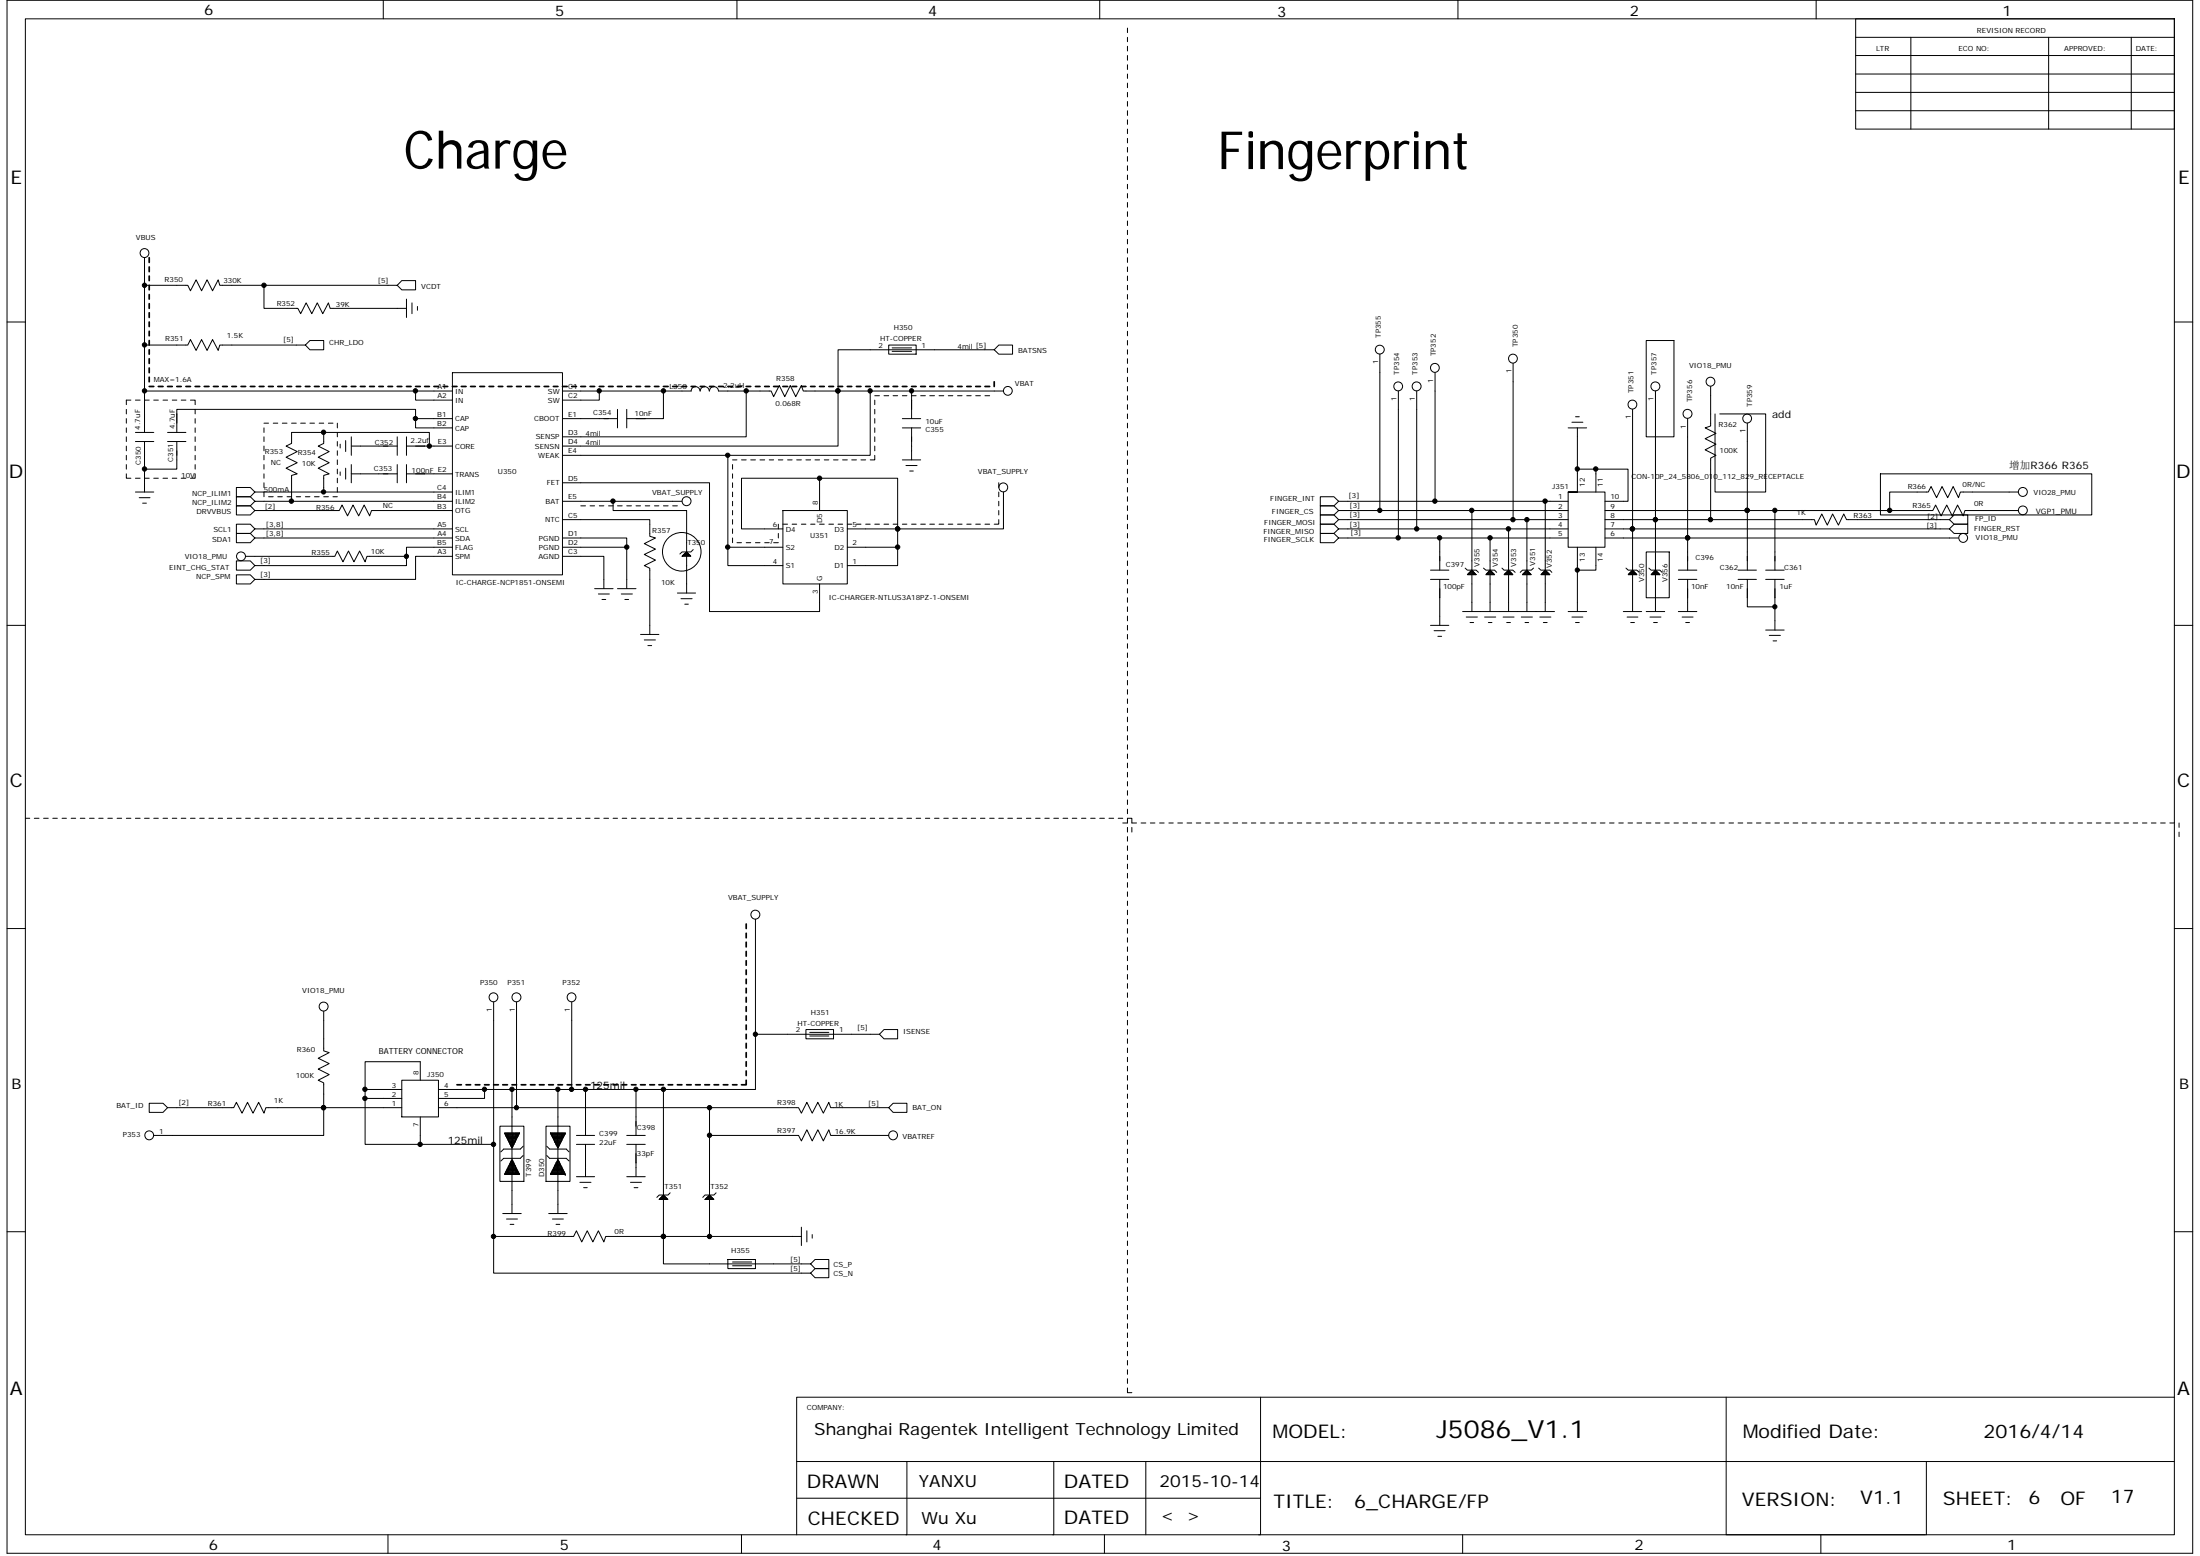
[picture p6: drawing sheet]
<svg xmlns="http://www.w3.org/2000/svg" width="297mm" height="210mm" viewBox="0 0 297 210" stroke-linecap="round" stroke-linejoin="round" font-family="sans-serif">
<g fill="none" stroke="#000" stroke-width=".14">
<path d="M.9 0h295.2v209.6h-295.2zM3.4 2.5h290.2v204.6h-290.2zM51.7 0v2.5M99.5 0v2.5M148.5 0v2.5M152.2 3.8v.6M152.2 5v.6M152.2 6.2v.7M152.2 7.5v.6M152.2 8.7v.7M152.2 10v.6M152.2 11.2v.6"/>
<path d="M152.2 12.5v.6M152.2 13.7v.6M152.2 14.9v.7M152.2 16.2v.6M152.2 17.4v.6M152.2 18.7v.6M152.2 19.9v.6M196.8 0v2.5M245.2 0v2.5M250.5 2.5h43.1v14.9h-43.1zM250.5 12.5h43.1M250.5 14.9h43.1"/>
<path d="M250.5 10h43.1M250.5 7.5h43.1M250.5 5h43.1M258 5v12.4M276.6 5v12.4M287.8 5v12.4M19.5 38.5h5.9l.3 .7 .8-1.4 .7 1.4 .8-1.4 .7 1.4 .8-1.4 .2 .7h5.9v3.1h4.6l.4 .7 .7-1.4 .8 1.4 .7-1.4 .8 1.4 .7-1.4 .3 .7h10.3M19.5 34.8v23.6M35.6 38.5h18l.6 .6h1.9v-1.2h-1.9l-.6 .6M152.2 21.1v.7M152.2 22.4v.6M152.2 23.6v.6"/>
<path d="M152.2 24.9v.6M152.2 26.1v.6M152.2 27.3v.7M152.2 28.6v.6M152.2 29.8v.6M152.2 31.1v.6M152.2 32.3v.6M152.2 33.5v.7M152.2 34.8v.6M152.2 36v.7M152.2 37.3v.6M152.2 38.5v.6"/>
<path d="M152.2 39.8v.6M.9 43.5h2.5M17.1 55.2v.7M17.1 56.5v.6M17.1 57.7v.7M17.1 58.9v.7M17.7 54h-.6v.6M18.3 54h.6M18.3 59.6h2.5M18.3 58.4h2.5M19.5 54h.6M19.5 46.6h5.9l.3-.8 .8 1.5 .7-1.5 .8 1.5 .7-1.5 .8 1.5 .2-.7h11.5l.6 .6h1.9v-1.2h-1.9l-.6 .6"/>
<path d="M19.5 52.8h36.6v1.2h5M19.5 59.6v3.7M20.8 54h.6M22 54h.6M22.6 59.6h2.5M22.6 58.4h2.5M23.3 54h.6M23.9 59.6v3.7h-4.4v3.1M24.5 54h.6M25.7 54h.6v.6M26.3 55.2v.7M26.3 56.5v.6"/>
<path d="M26.3 57.7v.7M26.3 58.9v.7M35.6 57.1h.7M35.6 57.7v.7M35.6 58.9v.7M36.9 57.1h.6M38.1 57.1h.7M39.4 57.1h.6M40.6 57.1h.6M41.8 57.1h.7M43.1 57.1h.6M43.7 58.4h-4.3v1.4l-.8 .4 1.5 .7-1.5 .8 1.5 .7-1.5 .8 1.5 .7-.7 .3v3.4"/>
<path d="M43.7 58.4h14.3v1.8M43.7 58.4v1.4l-.7 .4 1.4 .7-1.4 .8 1.4 .7-1.4 .8 1.4 .7-.7 .3v2.2M44.3 57.1h.7M45.5 57.1v.6M45.5 58.4v.5M45.5 59.6v.6M45.9 59.9v.6M46.7 59.5v1.4M47.4 58.9v2.5M53.6 58.9v2.5M54.9 40.4v2.4M54.9 58.9v2.5"/>
<path d="M55.6 40.9v1.4M56.1 56.5h5M56.1 56.5v-1.3h-32.2v3.2M56.1 56.5v1.2h5M56.1 52.8h5M56.4 41.4v.5M61.1 50.3h14.8v27.3h-14.8zM75.9 52.8h5M75.9 56.5h7.5M83.4 55.2v2.5M84.6 55.2v2.5M89.6 52.8h-8.7v1.2h-5"/>
<path d="M94.5 52.8a.59 .59 0 0 0-.6-.6 .59 .59 0 0 0-.6 .6h-3.7v3.7h-5M94.5 52.8a.6 .6 0 0 1 .7-.6 .6 .6 0 0 1 .6 .6M100.8 52.8h-3.8a.6 .6 0 0 0-.6-.6 .6 .6 0 0 0-.6 .6M117.5 52.8v8.6h-19.2M117.5 52.8h-9l-.3-.8-.8 1.5-.7-1.5-.7 1.5-.8-1.5-.7 1.5-.4-.7h-3.3v6.1h-24.9M117.5 52.8h5.6v3.7M118.1 54v.6M118.1 55.2v.7M118.1 56.5v.6M118.1 57.7v.7M118.1 58.9v.7M118.1 53.4h.6"/>
<path d="M119.4 53.4h.6M120 46.6h3.7v1.2h-3.7zM120.5 47.4h2.6M120.5 46.9h2.6M120.6 53.4h.6M121.8 53.4h.6M121.8 56.5h2.5M121.8 57.7h2.5M123.1 53.4h.6M123.1 52.8h12.4M123.1 57.7v4.4M124.3 53.4h.6"/>
<path d="M125.5 53.4h.7M126.8 53.4h.6M128 53.4h.6M129.3 53.4h.6M130.5 53.4h.6M131.7 53.4h.7M133 53.4h.6M134.2 47.2l.6-.6h1.9v1.2h-1.9l-.6-.6h-21v13h-37.3M152.2 41v.6M152.2 42.2v.6M152.2 43.5v.6M152.2 44.7v.6"/>
<path d="M152.2 46v.6M152.2 47.2v.6M152.2 48.4v.6M152.2 49.7v.6M152.2 50.9v.6M152.2 52.2v.6M152.2 53.4v.6M152.2 54.6v.6M152.2 55.9v.6M152.2 57.1v.6M152.2 58.4v.5M152.2 59.6v.6"/>
<path d="M186.3 47.8v21.1h-5.6l-.6 .6h-1.8v-1.2h1.8l.6 .6M188.8 52.8v19.8h5.6M191.3 52.8v18.6h-10.6l-.6 .6h-1.8v-1.3h1.8l.6 .7M193.8 50.3v17.3M204.3 49v21.1h-23.6l-.6 .6h-1.8v-1.2h1.8l.6 .6M211.7 57.7h2.5M212.2 57h1.5M212.7 56.2h.5M213 57.7v8.7h-1.3v7.5h5v-7.5h-5M220.4 55.2v27.3M222.3 46h3.7v12.9h-3.7zM223.5 52.8v17.3h7.5"/>
<path d="M227.9 56.5v16.1h36.5M231 52.2v5.3l-.8 .2 1.5 .8-1.5 .7 1.5 .7-1.5 .8 1.5 .7-.7 .4v8.3h14l.2 .8 .8-1.5 .7 1.5 .7-1.5 .8 1.5 .7-1.5 .4 .7h13.9l.6 .6h1.9v-1.2h-1.9l-.6 .6M231.6 55.9v10.5h6.8v-10.5h-6.2M235.9 57.1v11.8h3.7M293.6 43.5h2.5M17.1 60.2v.6M17.1 61.4v.7M17.1 62.7v.6M17.1 63.9v.6h.6M18.3 64.5h.6M18.3 66.4h2.5M18.8 67.2h1.5"/>
<path d="M19.3 67.9h.5M19.5 64.5h.6M20.8 64.5h.6M22 64.5h.6M23.3 64.5h.6M24.5 64.5h.6M26.3 63.9v.6h-.6M26.3 60.2v.6M26.3 61.4v.7M26.3 62.7v.6M34.4 68.9l-.6-.6h-1.9v1.2h1.9l.6-.6h11.4l.4-.7 .7 1.4 .8-1.4 .7 1.4 .8-1.4 .7 1.4 .3-.7h10.9M34.4 66.4l-.6-.6h-1.9v1.2h1.9l.6-.6h1.2"/>
<path d="M34.4 67.6l-.6-.6h-1.9v1.3h1.9l.6-.7h26.7M35.6 60.2v.6M35.6 61.4v.7M35.6 62.7v.6M35.6 63.9v.6M35.6 65.2v.6M35.6 66.4v.6M35.6 66.4h25.5M36.3 67h.6M37.5 67h.6M38.8 67h.6M40 67h.6"/>
<path d="M41.2 67h.6M42.5 67h.6M43.7 67h.6M45 67h.5M45.5 60.8v.6M45.5 62.1v.6M45.5 63.3v.6M45.5 64.5v.7M45.5 65.8v.6M45.9 63.7v.5M46.7 63.2v1.5M47.4 60.2h6.2"/>
<path d="M47.4 63.9h6.2M47.4 62.7v2.5M53.6 62.7v2.5M54.9 75.1v1.2h-20.5l-.6 .6h-1.9v-1.2h1.9l.6 .6M54.9 62.7v2.5M54.9 75.1h-5.4l-.2 .7-.7-1.4-.8 1.4-.7-1.4-.8 1.4-.8-1.4-.3 .7h-12M61.1 72.6h-26.7l-.6 .6h-1.9v-1.2h1.9l.6 .6M61.1 71.4h-26.7l-.6 .6h-1.9v-1.3h1.9l.6 .7M61.1 75.1h-5v3.1h-21.7l-.6 .6h-1.9v-1.2h1.9l.6 .6M61.1 73.9h-6.2v1.2M61.1 60.2h-6.2M61.1 63.9h-6.2"/>
<path d="M75.9 70.1h11.8v2.3l.8 .2-1.5 .8 1.5 .7-1.5 .7 1.5 .8-1.5 .7 .7 .4v8.9M75.9 75.1h5.6v4.3M75.9 72.6h8.7v1.3M75.9 73.9h8.7v5.5M75.9 65.2h19.9v17.3h14.9v-3.7M75.9 67.6h16.2M75.9 61.4h22.4M78.4 68.3h.7M79.7 68.3h.6M80.3 79.4h2.5M80.9 68.3h.6M82.2 68.3h.6"/>
<path d="M82.8 67.6v1.3h9.9v11.1M83.4 68.3h.6M83.4 79.4h2.5M84.6 68.3h.7M85.9 68.3h.6M87.1 68.3h.6M88.4 68.3h.6M89.6 68.3h.6M90.8 68.3h.7M92.1 75.1l.6-.6 .6 .6zM92.2 75.1v-.1h1v.1M92.3 74.8v.3"/>
<path d="M92.3 74.8h.8v.3M92.5 74.7v.4M92.5 74.7h.4v.4M92.6 75.1v-.5h.2v.5M92.7 74.5h.1M93.6 74.2l-.3 .3h-1.2l-.3 .3M98.3 61.4v12.5h7.4M98.3 73.9v2.4h7.4M98.9 62.7v.6M98.9 63.9v.6M98.9 65.2v.6M98.9 66.4v.6"/>
<path d="M98.9 67.6v.7M98.9 68.9v.6M98.9 70.1v.6M98.9 71.4v.6M98.9 72.6v.6M98.9 62.1h.6M99.5 73.2h.6M100.1 62.1h.7M100.8 73.2h.6M101.4 62.1h.6M102 73.2h.6M102.6 62.1h.6"/>
<path d="M103.2 73.2h.7M103.9 62.1h.6M104.5 73.2h.6M105.1 70.7v.7M105.1 72v.6M105.1 62.1h.6M105.7 70.7h.6M105.7 68.9h8.7v9.9h-8.7zM106.3 62.1h.7M107 70.7h.6M107.6 62.1h.6M108.2 70.7h.6"/>
<path d="M108.8 62.1h.6M109.4 70.7h.6M110 62.1h.7M110.7 70.7h.6M110.7 64.5h-10.6v6.9h5.6M111.3 62.1h.6M111.9 70.7h.6M112.5 62.1h.7M113.2 70.7h.6M113.8 62.1h.6M114.4 70.7h.6M114.4 71.4h6.8v2.5"/>
<path d="M114.4 73.9h6.8M115 62.1h.6M115.6 70.7h.6M116.2 62.1h.7M116.9 70.7h.6M118.1 60.2v.6M118.1 61.4v.7h-.6M118.1 70.7h.6M119.4 70.7h.6M120.6 70.7h.6M121.2 73.9v2.4h-6.8M121.8 70.7h.6"/>
<path d="M121.8 62.1h2.5M122.3 62.8h1.5M122.8 63.6h.5M123.1 70.7h.6M124.3 70.7h.6M125.5 70.7h.7M126.8 70.7h.6M128 70.7h.6M129.3 70.7h.6M130.5 70.7h.6M131.7 70.7h.7M133 70.7h.6"/>
<path d="M134.8 70.1v.6h-.6M134.8 65.2v.6M134.8 66.4v.6M134.8 67.6v.7M134.8 68.9v.6M135.5 66.4v5h-14.3v-6.9h-10.5v4.4M152.2 60.8v.6M152.2 62.1v.6M152.2 63.3v.6M152.2 64.5v.7M152.2 65.8v.6M152.2 67v.6"/>
<path d="M152.2 68.3v.6M152.2 69.5v.6M152.2 70.7v.7M152.2 72v.6M152.2 73.2v.7M152.2 74.5v.6M152.2 75.7v.6M152.2 76.9v.7M152.2 78.2v.6M152.2 79.4v.6M180.7 67.6l-.6-.6h-1.8v1.3h1.8l.6-.7h13.1M180.7 72.6l-.6-.6h-1.8v1.2h1.8l.6-.6h8.1"/>
<path d="M193.1 76.9h2.5M193.1 78.2h2.5M194.4 72.6v4.3M194.4 78.2v6.2M197.8 76.7l.3 .2h1.2l.3 .3M198.2 77.6v-.2h1v.2M198.3 77.6v-.3h.8v.3M198.5 77.6v-.4h.5v.4M198.6 77.6v-.5h.3v.5M198.7 76.9h.1M198.7 76.9l.6 .7h-1.2zM198.7 68.9v13.6"/>
<path d="M200.3 76.7l.3 .2h1.2l.3 .3M200.7 77.6v-.2h1v.2M200.8 77.6v-.3h.8v.3M201 77.6v-.4h.4v.4M201.1 77.6v-.5h.2v.5M201.2 76.9h.1M201.2 72.6v9.9M201.2 76.9l.6 .7h-1.2zM202.8 76.7l.3 .2h1.2l.3 .3M203.2 77.6v-.2h1v.2M203.3 77.6v-.3h.8v.3M203.4 77.6v-.4h.5v.4"/>
<path d="M203.6 77.6v-.5h.2v.5M203.7 76.9h.1M203.7 76.9l.6 .7h-1.2zM203.7 71.4v11.1M204.3 70.1h1.9v12.4M205.7 77.6v-.2h.9v.2M205.8 77.3v.3M205.8 77.3h.7v.3M205.9 77.2v.4M205.9 77.2h.5v.4M206 77.6v-.5h.3v.5M206.2 76.9h.1"/>
<path d="M206.2 76.9l.6 .7h-1.2zM207 76.7l-.2 .2h-1.2l-.4 .3M207.7 76.7l.3 .2h1.3l.2 .3M208.1 77.6v-.2h1v.2M208.3 77.6v-.3h.7v.3M208.4 77.6v-.4h.5v.4M208.5 77.6v-.5h.3v.5M208.6 76.9h.1M208.6 76.9l.7 .7h-1.3zM208.6 67.6v14.9M211.7 67.6h-17.9M211.7 68.9h-25.4"/>
<path d="M211.7 71.4h-20.4M211.7 72.6h-17.3M211.7 70.1h-5.5M213 73.9v3h2.5v-3M213 76.9v5.6M213 63.3h2.5M215.5 66.4v-3.1h4.3v4.3h-3.1M216.7 71.4h46.5l.6 .6h1.9v-1.3h-1.9l-.6 .7M216.7 72.6h11.2v4.3M216.7 68.9h19.2M216.7 70.1h6.8v12.4M219.5 76.7l.3 .2h1.2l.3 .3"/>
<path d="M219.9 77.6v-.2h1v.2M220 77.6v-.3h.8v.3M220.2 77.6v-.4h.5v.4M220.3 77.6v-.5h.3v.5M220.4 76.9h.1M220.4 76.9l.6 .7h-1.2zM222.3 74.5h3.1v6.2h-3.1zM222.6 76.7l.3 .2h1.2l.3 .3M223 77.6v-.2h1v.2M223.1 77.6v-.3h.8v.3M223.3 77.6v-.4h.5v.4M223.4 77.6v-.5h.2v.5"/>
<path d="M223.5 76.9h.1M223.5 76.9l.6 .7h-1.2zM226.6 76.9h2.5M226.6 78.2h2.5M227.9 78.2v4.3M234.7 76.9h2.4M234.7 78.2h2.4M235.9 78.2v3.7h3.7v-3.7M235.9 68.9h.1M235.9 68.9v8M238.4 76.9h2.5M238.4 78.2h2.5"/>
<path d="M239.6 68.9v8M239.6 68.9h15.5M253.9 63.9h28.5v5.6h-28.5zM272.5 66.4h-7.8l-.3 .8-.7-1.5-.7 1.5-.8-1.5-.7 1.5-.8-1.5-.4 .7h-5.2v2.5h5.9l.3-.7 .8 1.4 .7-1.4 .8 1.4 .7-1.4 .8 1.4 .2-.7h7.2M.9 84.4h2.5M80.8 80.2h1.5M81.3 80.9h.5M83.9 80.2h1.5M84.4 80.9h.5M86.5 85.6h2.5M87 86.4h1.5M87.5 87.1h.5"/>
<path d="M91.5 80h2.4M91.9 80.8h1.5M92.5 81.5h.4M152.2 80.7v.6M152.2 81.9v.6M152.2 83.1v.7M152.2 84.4v.6M152.2 85.6v.6M152.2 86.9v.6M152.2 88.1v.6M152.2 89.3v.7M152.2 90.6v.6"/>
<path d="M152.2 91.8v.6M152.2 93.1v.6M152.2 94.3v.6M152.2 95.6v.6M152.2 96.8v.6M152.2 98v.7M152.2 99.3v.6M193.1 84.4h2.5M193.6 85.1h1.5M194.1 85.9h.5M197.5 82.5h12.4M198 83.3h1.5"/>
<path d="M198.5 84h.5M200.4 83.3h1.5M201 84h.4M202.9 83.3h1.5M203.4 84h.5M205.4 83.3h1.5M205.9 84h.5M207.9 83.3h1.5M208.4 84h.5M211.7 82.5h2.5M212.2 83.3h1.5M212.7 84h.5"/>
<path d="M219.2 82.5h2.5M219.7 83.3h1.4M220.2 84h.5M222.3 82.5h2.5M222.8 83.3h1.5M223.3 84h.5M226.6 82.5h2.5M227.1 83.3h1.5M227.6 84h.5M238.4 85h2.5M238.9 85.7h1.5M239.4 86.5h.5"/>
<path d="M239.6 81.9v3.1M293.6 84.4h2.5M3.4 110.4h.6M4.6 110.4h.7M5.9 110.4h.6M7.1 110.4h.6M8.4 110.4h.6M9.6 110.4h.6M10.8 110.4h.7M12.1 110.4h.6M13.3 110.4h.6M14.6 110.4h.6"/>
<path d="M15.8 110.4h.6M17.1 110.4h.6M18.3 110.4h.6M19.5 110.4h.6M20.8 110.4h.6M22 110.4h.6M23.3 110.4h.6M24.5 110.4h.6M25.7 110.4h.6M27 110.4h.6M28.2 110.4h.6M29.5 110.4h.6"/>
<path d="M30.7 110.4h.6M31.9 110.4h.7M33.2 110.4h.6M34.4 110.4h.6M35.6 110.4h.7M36.9 110.4h.6M38.1 110.4h.7M39.4 110.4h.6M40.6 110.4h.6M41.8 110.4h.7M43.1 110.4h.6M44.3 110.4h.7"/>
<path d="M45.5 110.4h.7M46.8 110.4h.6M48 110.4h.7M49.3 110.4h.6M50.5 110.4h.7M51.7 110.4h.7M53 110.4h.6M54.2 110.4h.7M55.5 110.4h.6M56.7 110.4h.6M58 110.4h.6M59.2 110.4h.6"/>
<path d="M60.4 110.4h.7M61.7 110.4h.6M62.9 110.4h.6M64.2 110.4h.6M65.4 110.4h.6M66.7 110.4h.6M67.9 110.4h.6M69.1 110.4h.6M70.4 110.4h.6M71.6 110.4h.6M72.8 110.4h.7M74.1 110.4h.6"/>
<path d="M75.3 110.4h.6M76.6 110.4h.6M77.8 110.4h.6M79.1 110.4h.6M80.3 110.4h.6M81.5 110.4h.7M82.8 110.4h.6M84 110.4h.6M85.3 110.4h.6M86.5 110.4h.6M87.7 110.4h.7M89 110.4h.6"/>
<path d="M90.2 110.4h.6M91.5 110.4h.6M92.7 110.4h.6M93.9 110.4h.6M95.2 110.4h.6M96.4 110.4h.6M97.7 110.4h.6M98.9 110.4h.6M100.1 110.4h.7M101.4 110.4h.6M102.6 110.4h.6M103.9 110.4h.6"/>
<path d="M105.1 110.4h.6M106.3 110.4h.7M107.6 110.4h.6M108.8 110.4h.6M110 110.4h.7M111.3 110.4h.6M112.5 110.4h.7M113.8 110.4h.6M115 110.4h.6M116.2 110.4h.7M117.5 110.4h.6M118.7 110.4h.7"/>
<path d="M120 110.4h.6M121.2 110.4h.6M122.4 110.4h.7M123.7 110.4h.6M124.9 110.4h.6M126.2 110.4h.6M127.4 110.4h.6M128.6 110.4h.7M129.9 110.4h.6M131.1 110.4h.6M132.4 110.4h.6M133.6 110.4h.6"/>
<path d="M134.8 110.4h.7M136.1 110.4h.6M137.3 110.4h.6M138.6 110.4h.6M139.8 110.4h.6M141.1 110.4h.6M142.3 110.4h.6M143.5 110.4h.7M144.8 110.4h.6M146 110.4h.6M147.3 110.4h.6M148.5 110.4h.6"/>
<path d="M149.7 110.4h.7M151 110.4h.6M151.6 111.1h.6v-.7h.6v.7h.7M152.2 100.5v.6M152.2 101.7v.7M152.2 103v.6M152.2 104.2v.7M152.2 105.5v.6M152.2 106.7v.6M152.2 107.9v.7M152.2 109.2v.6M152.2 111.7v.6"/>
<path d="M152.2 112.9v.6M152.2 114.2v.6M152.2 115.4v.6M152.2 116.6v.6M152.2 117.9v.6M152.2 119.1v.6M152.8 111.7v.6M154.1 111.1h.6M155.3 111.1h.6M156.6 111.1h.6M157.8 111.1h.6M159 111.1h.7"/>
<path d="M160.3 111.1h.6M161.5 111.1h.6M162.8 111.1h.6M164 111.1h.6M165.2 111.1h.7M166.5 111.1h.6M167.7 111.1h.7M168.9 111.1h.7M170.2 111.1h.6M171.4 111.1h.7M172.7 111.1h.6M173.9 111.1h.6"/>
<path d="M175.2 111.1h.6M176.4 111.1h.6M177.6 111.1h.7M178.9 111.1h.6M180.1 111.1h.6M181.4 111.1h.6M182.6 111.1h.6M183.9 111.1h.5M185.1 111.1h.6M186.3 111.1h.6M187.6 111.1h.6M188.8 111.1h.6"/>
<path d="M190 111.1h.6M191.3 111.1h.6M192.5 111.1h.6M193.8 111.1h.6M195 111.1h.6M196.2 111.1h.6M197.5 111.1h.6M198.7 111.1h.6M199.9 111.1h.7M201.2 111.1h.6M202.4 111.1h.7M203.7 111.1h.6"/>
<path d="M204.9 111.1h.6M206.2 111.1h.6M207.4 111.1h.6M208.6 111.1h.7M209.9 111.1h.6M211.1 111.1h.6M212.4 111.1h.6M213.6 111.1h.6M214.8 111.1h.7M216.1 111.1h.6M217.3 111.1h.6M218.6 111.1h.6"/>
<path d="M219.8 111.1h.6M221 111.1h.7M222.3 111.1h.6M223.5 111.1h.6M224.8 111.1h.6M226 111.1h.6M227.2 111.1h.7M228.5 111.1h.6M229.7 111.1h.7M231 111.1h.6M232.2 111.1h.6M233.4 111.1h.7"/>
<path d="M234.7 111.1h.6M235.9 111.1h.7M237.1 111.1h.7M238.4 111.1h.6M239.6 111.1h.7M240.9 111.1h.6M242.1 111.1h.6M243.3 111.1h.7M244.6 111.1h.6M245.8 111.1h.7M247.1 111.1h.6M248.3 111.1h.6"/>
<path d="M249.6 111.1h.6M250.8 111.1h.6M252 111.1h.7M253.3 111.1h.6M254.5 111.1h.6M255.8 111.1h.6M257 111.1h.6M258.3 111.1h.5M259.5 111.1h.6M260.7 111.1h.6M262 111.1h.6M263.2 111.1h.6"/>
<path d="M264.4 111.1h.7M265.7 111.1h.6M266.9 111.1h.6M268.2 111.1h.6M269.4 111.1h.6M270.6 111.1h.7M271.9 111.1h.6M273.1 111.1h.6M274.4 111.1h.6M275.6 111.1h.6M276.8 111.1h.7M278.1 111.1h.6"/>
<path d="M279.3 111.1h.6M280.6 111.1h.6M281.8 111.1h.6M283 111.1h.7M284.3 111.1h.6M285.5 111.1h.6M286.8 111.1h.6M288 111.1h.6M289.3 111.1h.6M290.5 111.1h.6M291.7 111.1h.7M293 111.1h.6"/>
<path d="M294.2 111.1v.6M294.2 112.3v.6M.9 125.3h2.5M43.7 136.5v5.3l.7 .2-1.4 .8 1.4 .7-1.4 .8 1.4 .7-1.4 .8 .7 .3v3.4h10.5M66.7 135.2v19.2h-10M69.7 135.2v14.3M77.2 135.2v11.8M102 124.1v15.5h16.7l.7 .6h1.8v-1.3h-1.8l-.7 .7M102 139.6v7.4h-12.4M108.8 138.9h3.7v1.3h-3.7zM109.3 139.8h2.6M109.3 139.3h2.6"/>
<path d="M152.2 120.4v.6M152.2 121.6v.6M152.2 122.8v.6M152.2 124.1v.6M152.2 125.3v.6M152.2 126.6v.5M152.2 127.8v.6M152.2 129v.6M152.2 130.3v.6M152.2 131.5v.6M152.2 132.7v.7M152.2 134v.6"/>
<path d="M152.2 135.2v.6M152.2 136.5v.6M152.2 137.7v.6M152.2 138.9v.7M293.6 125.3h2.5M22.6 149.5l-.6-.6h-1.9v1.2h1.9l.6-.6h9l.3-.7 .8 1.4 .7-1.4 .8 1.4 .7-1.4 .7 1.4 .3-.7h7.8v3.7h-22.9M43.7 149.5h.1M49.3 148.2v6.2h7.4M54.2 147h-4.9v1.2M54.2 148.2h-4.9M54.2 145.8h5v4.9h-5zM56.7 145.8v-2.5h-7.4v3.7"/>
<path d="M56.7 150.7v3.7M59.2 147h6.2M65.4 147h3.7v6M65.4 147v1.2h-6.2M66.7 154.4v12.5M67.5 152h3.2v7.4h-3.2zM69.1 154.8v1.7M69.1 158.5v5.3M69.1 147h6.2v6M70.6 155.9l-.4 .4h-2.2l-.4 .4M70.6 154.7l-.4 .4h-2.2l-.4 .3M73.7 152h3.3v7.4h-3.3z"/>
<path d="M73.8 155.9l.4 .4h2.3l.3 .4M73.8 154.7l.4 .4h2.3l.3 .3M75.3 154.8v1.7M75.3 158.5v5.3M75.3 147h3.8M77.8 153.2h2.5M77.8 154.4h2.5M77.8 158.8h2.5M78.3 159.6h1.5M79.1 154.4v4.4M84.6 153.2h2.5M84.6 154.4h2.5"/>
<path d="M84.6 158.8h2.5M85.1 159.6h1.5M85.9 154.4v4.4M85.9 147h-6.8v6.2M85.9 147v6.2M85.9 147h3.7M89.6 147v19.9M95.8 153.2h12l.4 .8 .7-1.5 .8 1.5 .7-1.5 .8 1.5 .7-1.5 .3 .7h7.8M95.8 149.5h-36.6M95.8 153.2v13.7M120 149.5l.6-.6h1.8v1.2h-1.8l-.6-.6h-7.8l-.3-.7-.7 1.4-.8-1.4-.7 1.4-.8-1.4-.7 1.4-.4-.7h-12v3.7M152.2 140.2v.6"/>
<path d="M152.2 141.4v.6M152.2 142.7v.6M152.2 143.9v.6M152.2 145.1v.7M152.2 146.4v.6M152.2 147.6v.6M152.2 148.9v.6M152.2 150.1v.6M152.2 151.3v.7M152.2 152.6v.6M152.2 153.8v.6M152.2 155.1v.6"/>
<path d="M152.2 156.3v.6M152.2 157.6v.6M152.2 158.8v.6M.9 166.2h2.5M66.7 166.9h10.7l.4-.8 .7 1.5 .8-1.5 .7 1.5 .8-1.5 .7 1.5 .3-.7h7.8M66.7 166.9v4.9h42.7l.6 .6h1.9v-1.2h-1.9l-.6 .6M67.9 163.8h2.5M68.4 164.5h1.5M68.9 165.2h.5M74.1 163.8h2.5M74.6 164.5h1.5M75.1 165.2h.5"/>
<path d="M78.8 160.3h.5M85.6 160.3h.5M89.1 161.8h1v.1M89.1 161.8v.1M89.2 161.6h.8v.3M89.2 161.6v.3M89.3 161.9v-.4h.5v.4M89.5 161.9v-.5h.2v.5M89.6 161.3l.6 .6h-1.2zM89.6 161.3h.1M89.6 166.9h18.6M89.6 166.9v3.7h19.8l.6 .6h1.9v-1.2h-1.9l-.6 .6"/>
<path d="M90.5 161l-.3 .3h-1.2l-.3 .3M95.2 161.9l.6-.6 .6 .6zM95.3 161.8v.1M95.3 161.8h1v.1M95.4 161.6v.3M95.4 161.6h.8v.3M95.5 161.9v-.4h.5v.4M95.7 161.9v-.5h.2v.5M95.8 161.3h.1M96.7 161l-.3 .3h-1.2l-.3 .3M98.3 170h3.7v1.2h-3.7zM98.9 170.3h2.6"/>
<path d="M98.9 170.8h2.6M108.2 165.6v2.5M108.9 166.1v1.5M109.7 166.6v.5M152.2 160v.7M152.2 161.3v.6M152.2 162.5v.6M152.2 163.8v.6M152.2 165v.6M152.2 166.2v.7M152.2 167.5v.6M152.2 168.7v.6"/>
<path d="M152.2 170v.6M152.2 171.2v.6M152.2 172.4v.7M152.2 173.7v.6M152.2 174.9v.6M152.2 176.1v.7M152.2 177.4v.6M152.2 178.6v.7M152.2 179.9v.6M293.6 166.2h2.5M107.6 197.2h186M122.4 197.2v9.9h-.1"/>
<path d="M142.3 197.2v9.9h-.1M152.2 187.3v.6h.6M152.2 181.1v.6M152.2 182.4v.6M152.2 183.6v.6M152.2 184.8v.7M152.2 186.1v.6M154.7 197.2v9.9M170.2 188.6v18.5h-.3M233.1 188.6v18.5h26.9M260.1 197.2v9.9M293.6 188.6h-186v18.5"/>
<path d="M52.4 207.1v2.5M100.1 207.1v2.5M107.6 202.2h62.6M149.1 207.1v2.5M197.5 207.1v2.5M245.8 207.1v2.5"/>
<circle cx="19.5" cy="34.1" r=".6"/>
<circle cx="136.1" cy="52.7" r=".59"/>
<circle cx="186.3" cy="47.2" r=".6"/>
<circle cx="188.8" cy="52.1" r=".6"/>
<circle cx="191.3" cy="52.1" r=".61"/>
<circle cx="193.7" cy="49.6" r=".6"/>
<circle cx="204.3" cy="48.4" r=".6"/>
<circle cx="220.4" cy="54.6" r=".6"/>
<circle cx="223.5" cy="52.1" r=".61"/>
<circle cx="227.8" cy="55.8" r=".61"/>
<circle cx="230.9" cy="51.5" r=".6"/>
<circle cx="235.9" cy="56.5" r=".6"/>
<circle cx="32.5" cy="75.1" r=".6"/>
<circle cx="92.1" cy="74.5" r="2.6"/>
<circle cx="92.7" cy="67.6" r=".61"/>
<circle cx="135.5" cy="65.8" r=".6"/>
<circle cx="265.1" cy="72.6" r=".6"/>
<circle cx="273.1" cy="66.4" r=".61"/>
<circle cx="273.1" cy="68.9" r=".6"/>
<circle cx="43.7" cy="135.8" r=".61"/>
<circle cx="66.6" cy="134.6" r=".6"/>
<circle cx="69.7" cy="134.6" r=".61"/>
<circle cx="77.2" cy="134.6" r=".6"/>
<circle cx="102" cy="123.4" r=".61"/>
<circle cx="20.1" cy="153.2" r=".6"/>
<circle cx="120.6" cy="153.2" r=".6"/>
</g>
<g fill="none" stroke="#000" stroke-width=".23">
<path d="M20.1 34.8v.6M20.1 36v.7M20.1 37.3v.6M20.1 38.5v.6M20.1 39.8v.6M20.1 41v.6M20.1 42.2v.6M20.1 43.5v.6M20.1 44.7v.6M20.1 46v.6M20.1 47.2v.6M20.1 48.4v.6"/>
<path d="M20.1 49.7v.6M20.1 50.9v.6M20.1 52.2h.7M21.4 52.2h.6M22.6 52.2h.7M23.9 52.2h.6M25.1 52.2h.6M26.3 52.2h.7M27.6 52.2h.6M28.8 52.2h.7M30.1 52.2h.6M31.3 52.2h.6"/>
<path d="M32.6 52.2h.6M33.8 52.2h.6M35 52.2h.6M36.3 52.2h.6M37.5 52.2h.6M38.8 52.2h.6M40 52.2h.6M41.2 52.2h.6M42.5 52.2h.6M43.7 52.2h.6M45 52.2h.5M46.2 52.2h.6"/>
<path d="M47.4 52.2h.6M48.7 52.2h.6M49.9 52.2h.6M51.2 52.2h.5M52.4 52.2h.6M53.6 52.2h.6M54.9 52.2h.6M56.1 52.2h.6M57.3 52.2h.7M58.6 52.2h.6M59.8 52.2h.6M61.1 52.2h.6"/>
<path d="M62.3 52.2h.6M63.5 52.2h.7M64.8 52.2h.6M66 52.2h.7M67.3 52.2h.6M68.5 52.2h.6M69.7 52.2h.7M71 52.2h.6M72.2 52.2h.6M73.5 52.2h.6M74.7 52.2h.6M75.9 52.2h.7"/>
<path d="M77.2 52.2h.6M78.4 52.2h.7M79.7 52.2h.6M80.9 52.2h.6M82.2 52.2h.6M83.4 52.2h.6M84.6 52.2h.7M85.9 52.2h.6M87.1 52.2h.6M88.4 52.2h.6M89.6 52.2h.6M90.8 52.2h.7"/>
<path d="M92.1 52.2h.6M93.3 52.2h.6M94.5 52.2h.7M95.8 52.2h.6M97 52.2h.7M98.3 52.2h.6M99.5 52.2h.6M100.8 52.2h.6M102 52.2h.6M103.2 52.2h.7M104.5 52.2h.6M105.7 52.2h.6"/>
<path d="M107 52.2h.6M108.2 52.2h.6M109.4 52.2h.6M110.7 52.2h.6M111.9 52.2h.6M113.2 52.2h.6M114.4 52.2h.6M115.6 52.2h.6M116.9 52.2h.6M118.1 52.2h.6M119.4 52.2h.6M120.6 52.2h.6"/>
<path d="M121.8 52.2h.6M123.1 52.2h.6M124.3 52.2h.6M125.5 52.2h.7M126.8 52.2h.6M128 52.2h.6M129.3 52.2h.6M130.5 52.2h.6M131.7 52.2h.7M133 52.2h.6M134.2 51.5v.7M100.8 124.7v.6"/>
<path d="M100.8 125.9v.7M100.8 127.1v.7M100.8 128.4v.6M100.8 129.6v.7M100.8 130.9v.6M100.8 132.1v.6M100.8 133.4v.6M100.8 134.6v.6M100.8 135.8v.7M100.8 137.1v.6M100.8 138.3v.6M100.8 139.6v.6"/>
<path d="M61.7 146.4h.6M62.9 146.4h.6M64.2 146.4h.6M65.4 146.4h.6M66.7 146.4h.6M67.9 146.4h.6M69.1 146.4h.6M70.4 146.4h.6M71.6 146.4h.6M72.8 146.4h.7M74.1 146.4h.6M75.3 146.4h.6"/>
<path d="M76.6 146.4h.6M77.8 146.4h.6M79.1 146.4h.6M80.3 146.4h.6M81.5 146.4h.7M82.8 146.4h.6M84 146.4h.6M85.3 146.4h.6M86.5 146.4h.6M87.7 146.4h.7M89 146.4h.6M90.2 146.4h.6"/>
<path d="M91.5 146.4h.6M92.7 146.4h.6M93.9 146.4h.6M95.2 146.4h.6M96.4 146.4h.6M97.7 146.4h.6M98.9 146.4h.6M100.8 140.8v.6M100.8 142v.7M100.8 143.3v.6M100.8 144.5v.6M100.8 145.8v.6h-.7"/>
</g>
<g fill="none" stroke="#000" stroke-width=".17">
<path d="M68.1 152.9h2l-1 2zM68.2 152.9l1.9 .1M68.2 158.4v.1M68.2 158.3h1.8M68.2 153.1h1.8M68.3 158.2h1.7M68.3 152.9v.4h1.6M68.3 158.1v.4M68.4 158h1.5M68.4 153.5h1.4M68.5 157.8h1.3M68.5 152.9v.7h1.2"/>
<path d="M68.5 157.7v.8M68.6 153.8h1.1M68.6 157.6h1.1M68.6 157.5h1M68.7 152.9v1.1h.9M68.7 157.4v1.1M68.7 157.3h.8M68.7 154.2h.8M68.8 157.1h.7M68.9 152.9v1.5h.5M68.9 157v1.5M68.9 157h.5v1.5"/>
<path d="M68.9 154.5h.4M69 156.8h.3M69 152.9v1.8h.2M69 156.7v1.8M69.1 156.6h.1v1.9M69.1 154.9h.1M69.1 156.5l1 2h-2zM69.2 152.9v1.9M69.4 152.9v1.5M69.6 152.9v1.2M69.6 157.3v1.2M69.7 152.9v.8"/>
<path d="M69.7 157.7v.8M69.9 152.9v.5M69.9 158v.5M70.1 152.9v.1M70.1 158.4v.1M74.3 152.9h2l-1 2zM74.4 153h1.9M74.4 152.9v.2M74.4 158.3h1.8M74.4 158.3v.2M74.4 153.1h1.8M74.5 158.2h1.7"/>
<path d="M74.5 153.3h1.6M74.6 152.9v.5M74.6 158h1.5M74.6 157.9v.6M74.6 153.5h1.4M74.7 157.8h1.3M74.7 153.6h1.2M74.8 152.9v.9M74.8 157.6v.9M74.8 157.6h1.1M74.8 153.8h1.1M74.8 157.5h1"/>
<path d="M74.9 154h.9M74.9 152.9v1.3M74.9 157.2v1.3M74.9 157.3h.8M74.9 154.2h.8M75 157.1h.7M75.1 154.4h.5M75.1 152.9v1.6M75.1 156.9v1.6M75.1 157h.5M75.1 154.5h.4M75.2 156.8h.3"/>
<path d="M75.2 154.7h.2M75.3 152.9v2M75.3 156.5v2M75.3 156.6h.1M75.3 154.9h.1M75.3 156.5l1 2h-2zM75.5 152.9v1.7M75.5 156.7v1.8M75.6 152.9v1.4M75.6 157.1v1.4M75.8 152.9v1.1M75.8 157.4v1.1"/>
<path d="M76 152.9v.7M76 157.8v.7M76.1 152.9v.4M76.1 158.1v.4M76.3 152.9h.1M76.3 158.5h.1"/>
</g>
<g fill="#000" stroke="#000" stroke-width=".14">
<circle cx="19.5" cy="38.5" r=".3"/>
<circle cx="35.6" cy="38.5" r=".3"/>
<circle cx="19.5" cy="52.7" r=".3"/>
<circle cx="19.5" cy="46.5" r=".3"/>
<circle cx="43.7" cy="58.3" r=".3"/>
<circle cx="56.1" cy="52.7" r=".3"/>
<circle cx="56.1" cy="56.5" r=".29"/>
<circle cx="80.9" cy="52.7" r=".29"/>
<circle cx="89.6" cy="52.7" r=".3"/>
<circle cx="100.7" cy="52.7" r=".3"/>
<circle cx="113.1" cy="52.7" r=".3"/>
<circle cx="117.5" cy="52.7" r=".29"/>
<circle cx="123.1" cy="52.7" r=".29"/>
<circle cx="19.5" cy="63.3" r=".3"/>
<circle cx="39.3" cy="67.6" r=".3"/>
<circle cx="43.7" cy="66.4" r=".29"/>
<circle cx="54.9" cy="75.1" r=".29"/>
<circle cx="58" cy="60.2" r=".3"/>
<circle cx="82.8" cy="67.6" r=".3"/>
<circle cx="84.6" cy="73.8" r=".3"/>
<circle cx="98.3" cy="73.8" r=".3"/>
<circle cx="98.3" cy="61.4" r=".29"/>
<circle cx="110.7" cy="64.5" r=".3"/>
<circle cx="121.2" cy="73.8" r=".3"/>
<circle cx="121.2" cy="71.4" r=".3"/>
<circle cx="186.3" cy="68.9" r=".29"/>
<circle cx="188.8" cy="72.6" r=".3"/>
<circle cx="191.3" cy="71.4" r=".3"/>
<circle cx="193.7" cy="67.6" r=".3"/>
<circle cx="194.4" cy="72.6" r=".3"/>
<circle cx="198.7" cy="68.9" r=".3"/>
<circle cx="201.2" cy="72.6" r=".3"/>
<circle cx="203.7" cy="71.4" r=".3"/>
<circle cx="204.3" cy="70.1" r=".3"/>
<circle cx="206.2" cy="70.1" r=".3"/>
<circle cx="208.6" cy="67.6" r=".3"/>
<circle cx="213" cy="63.3" r=".29"/>
<circle cx="213" cy="76.9" r=".29"/>
<circle cx="215.5" cy="63.3" r=".3"/>
<circle cx="220.4" cy="71.4" r=".3"/>
<circle cx="223.5" cy="70.1" r=".29"/>
<circle cx="227.9" cy="72.6" r=".3"/>
<circle cx="230.9" cy="70.1" r=".3"/>
<circle cx="235.9" cy="68.9" r=".3"/>
<circle cx="239.6" cy="68.9" r=".29"/>
<circle cx="255.1" cy="68.9" r=".3"/>
<circle cx="239.6" cy="81.9" r=".29"/>
<circle cx="102" cy="139.6" r=".29"/>
<circle cx="43.7" cy="149.5" r=".3"/>
<circle cx="49.3" cy="147" r=".3"/>
<circle cx="49.3" cy="148.2" r=".3"/>
<circle cx="56.7" cy="154.4" r=".3"/>
<circle cx="65.4" cy="147" r=".29"/>
<circle cx="66.6" cy="154.4" r=".3"/>
<circle cx="69.1" cy="147" r=".3"/>
<circle cx="69.7" cy="149.5" r=".29"/>
<circle cx="75.3" cy="147" r=".29"/>
<circle cx="77.2" cy="147" r=".3"/>
<circle cx="79.1" cy="147" r=".3"/>
<circle cx="85.9" cy="147" r=".29"/>
<circle cx="89.6" cy="147" r=".3"/>
<circle cx="95.8" cy="149.5" r=".3"/>
<circle cx="95.8" cy="153.2" r=".3"/>
<circle cx="66.6" cy="166.9" r=".3"/>
<circle cx="89.6" cy="166.9" r=".3"/>
<circle cx="95.8" cy="166.9" r=".3"/>
</g>
<g font-size="7.1">
<text x="54.5" y="22.8">Charge</text>
<text x="164.4" y="22.8">Fingerprint</text>
</g>
<text font-size="3.4" x="193.9" y="194.1">J5086_V1.1</text>
<g font-size="2.5">
<text x="1.4" y="24.9">E</text>
<text x="294.1" y="24.9">E</text>
<text x="1.2" y="64.5">D</text>
<text x="293.8" y="64.5">D</text>
<text x="1.3" y="106.2">C</text>
<text x="294" y="106.2">C</text>
<text x="1.3" y="188.3">A</text>
<text x="294" y="188.3">A</text>
<text x="171.8" y="194">MODEL:</text>
<text x="235.3" y="194">Modified Date:</text>
<text x="267.8" y="194">2016/4/14</text>
<text x="108.9" y="200.8">DRAWN</text>
<text x="143.7" y="200.8">DATED</text>
<text x="171.9" y="203.6">TITLE:</text>
<text x="182.9" y="203.6">6_CHARGE/FP</text>
<text x="235.2" y="203.2">VERSION:</text>
<text x="251.2" y="202.9">V1.1</text>
<text x="262.3" y="203.1">SHEET:</text>
<text x="273.9" y="202.9">6</text>
<text x="278.2" y="203.1">OF</text>
<text x="285" y="202.8">17</text>
<text x="109.1" y="205.8">CHECKED</text>
<text x="143.7" y="205.7">DATED</text>
</g>
<g font-size="2.3">
<text x="109.9" y="193.6">Shanghai Ragentek Intelligent Technology Limited</text>
<text x="124.1" y="200.7">YANXU</text>
<text x="156.6" y="200.7">2015-10-14</text>
<text x="124.4" y="205.7">Wu Xu</text>
<text x="156.7" y="205.3">&lt;</text>
<text x="160.2" y="205.3">&gt;</text>
</g>
<g font-size="2">
<text x="27.6" y="2">6</text>
<text x="74.9" y="2.2">5</text>
<text x="125.3" y="2.2">4</text>
<text x="172.4" y="2.3">3</text>
<text x="220" y="2.2">2</text>
<text x="270.4" y="2.2">1</text>
<text x="1.6" y="146.9">B</text>
<text x="294.2" y="146.9">B</text>
<text x="28.2" y="209.1">6</text>
<text x="75.6" y="209.2">5</text>
<text x="125.9" y="209.2">4</text>
<text x="173.1" y="209.4">3</text>
<text x="220.7" y="209.2">2</text>
<text x="271" y="209.2">1</text>
</g>
<g font-size="1.4">
<text x="239.3" y="56.4">add</text>
<text x="271.3" y="63.3">增加R366 R365</text>
<text x="79.7" y="147">125mil</text>
<text x="60.4" y="154.4">125mil</text>
</g>
<text font-size="1.1" x="51.2" y="142.2">BATTERY CONNECTOR</text>
<g font-size="1">
<text x="266.9" y="4.4">REVISION RECORD</text>
<text x="253.3" y="6.9">LTR</text>
<text x="264.4" y="6.9">ECO NO:</text>
<text x="278.7" y="6.9">APPROVED:</text>
<text x="288.4" y="6.9">DATE:</text>
<text x="18.3" y="32.3">VBUS</text>
<text x="22.2" y="38.1">R350</text>
<text x="30.2" y="38.2">330K</text>
<text x="37.4" y="41.2">R352</text>
<text x="45.4" y="41.5">39K</text>
<text x="51" y="38.2">[5]</text>
<text x="56.9" y="39">VCDT</text>
<text x="22.3" y="46">R351</text>
<text x="30.6" y="45.6">1.5K</text>
<text x="38.2" y="46.2">[5]</text>
<text x="44.4" y="46.6">CHR_LDO</text>
<text x="118.6" y="46.9">2</text>
<text x="118.8" y="46.1">HT-COPPER</text>
<text x="120.7" y="44.6">H350</text>
<text x="124.4" y="46.9">1</text>
<text x="129.3" y="47.1">4mil [5]</text>
<text x="137.5" y="47.7">BATSNS</text>
<text x="186.4" y="45.6" transform="rotate(-90 186.4 45.6)">TP355</text>
<text x="204.9" y="46.8" transform="rotate(-90 204.9 46.8)">TP350</text>
<text x="20.8" y="51.5">MAX=1.6A</text>
<text x="59.1" y="52.5">A1</text>
<text x="59.1" y="53.7">A2</text>
<text x="61.4" y="53.1">IN</text>
<text x="74" y="53.1">SW</text>
<text x="76.7" y="52.5">C1</text>
<text x="76.7" y="53.7">C2</text>
<text x="90.4" y="52.5">L350</text>
<text x="97.6" y="52.4">2.2uH</text>
<text x="104.8" y="51.4">R358</text>
<text x="137" y="52.2">VBAT</text>
<text x="186.1" y="49.1" transform="rotate(-90 186.1 49.1)">1</text>
<text x="188.9" y="50.5" transform="rotate(-90 188.9 50.5)">TP354</text>
<text x="191.4" y="50.5" transform="rotate(-90 191.4 50.5)">TP353</text>
<text x="193.5" y="51.6" transform="rotate(-90 193.5 51.6)">1</text>
<text x="193.9" y="48.1" transform="rotate(-90 193.9 48.1)">TP352</text>
<text x="204.1" y="50.4" transform="rotate(-90 204.1 50.4)">1</text>
<text x="220.6" y="53" transform="rotate(-90 220.6 53)">TP351</text>
<text x="223.6" y="50.5" transform="rotate(-90 223.6 50.5)">TP357</text>
<text x="228.1" y="49.7">VIO18_PMU</text>
<text x="18.9" y="58" transform="rotate(-90 18.9 58)">4.7uF</text>
<text x="23.6" y="58" transform="rotate(-90 23.6 58)">4.7uF</text>
<text x="55.4" y="59.8">2.2uf</text>
<text x="59" y="56.2">B1</text>
<text x="59" y="57.5">B2</text>
<text x="59.1" y="59.9">E3</text>
<text x="61.4" y="54.4">IN</text>
<text x="61.4" y="56.9">CAP</text>
<text x="61.4" y="58.1">CAP</text>
<text x="72.1" y="56.9">CBOOT</text>
<text x="72.3" y="59.3">SENSP</text>
<text x="74" y="54.4">SW</text>
<text x="76.7" y="58.7">D3</text>
<text x="76.7" y="59.9">D4</text>
<text x="76.7" y="56.2">E1</text>
<text x="79.1" y="58.8">4mil</text>
<text x="80.1" y="56">C354</text>
<text x="85.7" y="56.1">10nF</text>
<text x="104.7" y="54.7">0.068R</text>
<text x="124.9" y="58.4">C355</text>
<text x="124.9" y="57.2">10uF</text>
<text x="188.5" y="54.1" transform="rotate(-90 188.5 54.1)">1</text>
<text x="191" y="54.1" transform="rotate(-90 191 54.1)">1</text>
<text x="220.2" y="56.6" transform="rotate(-90 220.2 56.6)">1</text>
<text x="223.3" y="54.1" transform="rotate(-90 223.3 54.1)">1</text>
<text x="227.6" y="57.8" transform="rotate(-90 227.6 57.8)">1</text>
<text x="228.5" y="54.3" transform="rotate(-90 228.5 54.3)">TP356</text>
<text x="232" y="57.6">R362</text>
<text x="235.7" y="58.5" transform="rotate(-90 235.7 58.5)">1</text>
<text x="236.6" y="54.9" transform="rotate(-90 236.6 54.9)">TP359</text>
<text x="19" y="62.7" transform="rotate(-90 19 62.7)">C350</text>
<text x="23.4" y="62.3" transform="rotate(-90 23.4 62.3)">C351</text>
<text x="24.5" y="64.5">10V</text>
<text x="35.7" y="61.3">R353</text>
<text x="36.6" y="62.8">NC</text>
<text x="40.2" y="61.4">R354</text>
<text x="40.8" y="62.9">10K</text>
<text x="50.5" y="63.6">C353</text>
<text x="50.6" y="60.1">C352</text>
<text x="55.6" y="63.8">100nF E2</text>
<text x="61.4" y="64.3">TRANS</text>
<text x="61.4" y="60.6">CORE</text>
<text x="67.2" y="63.9">U350</text>
<text x="72.2" y="60.6">SENSN</text>
<text x="72.7" y="61.8">WEAK</text>
<text x="73.8" y="65.5">FET</text>
<text x="76.7" y="61.2">E4</text>
<text x="76.7" y="64.9">D5</text>
<text x="79.1" y="60.1">4mil</text>
<text x="132" y="63.9">VBAT_SUPPLY</text>
<text x="214" y="65.7" transform="rotate(-90 214 65.7)">12</text>
<text x="216.4" y="65.7" transform="rotate(-90 216.4 65.7)">11</text>
<text x="220.3" y="64.7">CON-10P_24_5806_010_112_829_RECEPTACLE</text>
<text x="232.2" y="61.2">100K</text>
<text x="265" y="65.8">0R/NC</text>
<text x="25.9" y="66.9">NCP_ILIM1</text>
<text x="25.9" y="68.2">NCP_ILIM2</text>
<text x="26.5" y="69.4">DRVVBUS</text>
<text x="28.8" y="71.9">SCL1</text>
<text x="35.6" y="66.4">500mA</text>
<text x="35.7" y="68.6">[2]</text>
<text x="35.9" y="71.1">[3,8]</text>
<text x="42.7" y="68.8">R356</text>
<text x="51.7" y="68.5">NC</text>
<text x="59" y="68.6">B3</text>
<text x="59" y="67.4">B4</text>
<text x="59" y="66.1">C4</text>
<text x="59.1" y="71.1">A5</text>
<text x="61.4" y="71.7">SCL</text>
<text x="61.4" y="69.3">OTG</text>
<text x="61.4" y="68">ILIM2</text>
<text x="61.4" y="66.8">ILIM1</text>
<text x="73.6" y="70.5">NTC</text>
<text x="73.7" y="68">BAT</text>
<text x="76.7" y="67.4">E5</text>
<text x="76.7" y="69.9">C5</text>
<text x="88" y="66.9">VBAT_SUPPLY</text>
<text x="88.1" y="71.9">R357</text>
<text x="104.3" y="71.1">6</text>
<text x="106.1" y="71.7">D4</text>
<text x="110.4" y="68.2" transform="rotate(-90 110.4 68.2)">8</text>
<text x="111" y="70.6" transform="rotate(-90 111 70.6)">D5</text>
<text x="112.7" y="71.7">D3</text>
<text x="115.1" y="71.1">5</text>
<text x="170.7" y="70.9">FINGER_MOSI</text>
<text x="171.5" y="67.6">FINGER_INT</text>
<text x="171.7" y="69.4">FINGER_CS</text>
<text x="182.1" y="67.1">[3]</text>
<text x="182.2" y="68.5">[3]</text>
<text x="182.2" y="69.8">[3]</text>
<text x="182.2" y="71.1">[3]</text>
<text x="209.6" y="66">J351</text>
<text x="210.4" y="67.4">1</text>
<text x="210.4" y="68.6">2</text>
<text x="210.4" y="69.9">3</text>
<text x="210.4" y="71.1">4</text>
<text x="217.4" y="71.1">7</text>
<text x="217.4" y="69.9">8</text>
<text x="217.4" y="68.6">9</text>
<text x="217.4" y="67.4">10</text>
<text x="242.6" y="69.5">1K</text>
<text x="250.3" y="69.9">R363</text>
<text x="257.6" y="66">R366</text>
<text x="258.2" y="68.5">R365</text>
<text x="260.1" y="71.2">[3]</text>
<text x="260.2" y="70">[2]</text>
<text x="266.5" y="68.3">0R</text>
<text x="266.5" y="71.6">FINGER_RST</text>
<text x="266.7" y="70.4">FP_ID</text>
<text x="274.6" y="66.8">VIO28_PMU</text>
<text x="274.9" y="69.4">VGP1_PMU</text>
<text x="22.8" y="76.9">EINT_CHG_STAT</text>
<text x="25" y="75.4">VIO18_PMU</text>
<text x="28.6" y="73.1">SDA1</text>
<text x="35.1" y="75.9">[3]</text>
<text x="35.1" y="77.8">[3]</text>
<text x="35.9" y="72.3">[3,8]</text>
<text x="42.1" y="75">R355</text>
<text x="50.1" y="74.7">10K</text>
<text x="59" y="73.6">B5</text>
<text x="59.1" y="74.8">A3</text>
<text x="59.1" y="72.4">A4</text>
<text x="61.4" y="75.4">SPM</text>
<text x="61.4" y="73">SDA</text>
<text x="61.4" y="74.2">FLAG</text>
<text x="72.7" y="75.4">AGND</text>
<text x="72.8" y="73">PGND</text>
<text x="72.8" y="74.2">PGND</text>
<text x="76.7" y="74.8">C3</text>
<text x="76.7" y="72.4">D1</text>
<text x="76.7" y="73.6">D2</text>
<text x="92.8" y="73.6">T350</text>
<text x="103.8" y="73.5">7</text>
<text x="104.3" y="76.1">4</text>
<text x="106.1" y="74.2">S2</text>
<text x="106.1" y="76.7">S1</text>
<text x="109.4" y="72.6">U351</text>
<text x="112.7" y="74.2">D2</text>
<text x="112.7" y="76.7">D1</text>
<text x="115.1" y="73.6">2</text>
<text x="115.1" y="76.1">1</text>
<text x="170.6" y="72.1">FINGER_MISO</text>
<text x="170.6" y="73.1">FINGER_SCLK</text>
<text x="182.3" y="72.2">[3]</text>
<text x="195.2" y="76.6">C397</text>
<text x="199.7" y="76.5" transform="rotate(-90 199.7 76.5)">V355</text>
<text x="202.2" y="76.5" transform="rotate(-90 202.2 76.5)">V354</text>
<text x="204.7" y="76.5" transform="rotate(-90 204.7 76.5)">V353</text>
<text x="207.3" y="76.3" transform="rotate(-90 207.3 76.3)">V351</text>
<text x="209.5" y="76.6" transform="rotate(-90 209.5 76.6)">V352</text>
<text x="210.4" y="72.4">5</text>
<text x="214" y="75.8" transform="rotate(-90 214 75.8)">13</text>
<text x="216.4" y="75.8" transform="rotate(-90 216.4 75.8)">14</text>
<text x="217.4" y="72.4">6</text>
<text x="228.9" y="75.6">C396</text>
<text x="232.2" y="76.9">C362</text>
<text x="240.9" y="76.9">C361</text>
<text x="266.7" y="72.9">VIO18_PMU</text>
<text x="26.5" y="78.2">NCP_SPM</text>
<text x="61.5" y="78.9">IC-CHARGE-NCP1851-ONSEMI</text>
<text x="89.3" y="78.9">10K</text>
<text x="110.4" y="80.2" transform="rotate(-90 110.4 80.2)">3</text>
<text x="111" y="78.4" transform="rotate(-90 111 78.4)">G</text>
<text x="111.9" y="81">IC-CHARGER-NTLUS3A18PZ-1-ONSEMI</text>
<text x="194.8" y="79.4">100pF</text>
<text x="222" y="78.6" transform="rotate(-90 222 78.6)">V350</text>
<text x="225.1" y="78.6" transform="rotate(-90 225.1 78.6)">V356</text>
<text x="228.3" y="79.5">10nF</text>
<text x="233.1" y="79.5">10nF</text>
<text x="240.3" y="79.5">1uF</text>
<text x="98.3" y="121.5">VBAT_SUPPLY</text>
<text x="40.8" y="134">VIO18_PMU</text>
<text x="64.8" y="132.9">P350</text>
<text x="66.4" y="136.6" transform="rotate(-90 66.4 136.6)">1</text>
<text x="68.5" y="132.9">P351</text>
<text x="69.5" y="136.6" transform="rotate(-90 69.5 136.6)">1</text>
<text x="76" y="132.9">P352</text>
<text x="77" y="136.6" transform="rotate(-90 77 136.6)">1</text>
<text x="109.5" y="137">H351</text>
<text x="40.1" y="141.9">R360</text>
<text x="107.5" y="139.3">2</text>
<text x="107.7" y="138.5">HT-COPPER</text>
<text x="113.3" y="139.3">1</text>
<text x="115.7" y="138.9">[5]</text>
<text x="122" y="139.6">ISENSE</text>
<text x="15.7" y="149.5">BAT_ID</text>
<text x="24.1" y="149.1">[2]</text>
<text x="28.1" y="149.2">R361</text>
<text x="37" y="148.8">1K</text>
<text x="40" y="145.5">100K</text>
<text x="52.9" y="149.2">1</text>
<text x="52.9" y="148">2</text>
<text x="52.9" y="146.8">3</text>
<text x="56.5" y="145" transform="rotate(-90 56.5 145)">8</text>
<text x="57.7" y="145.4">J350</text>
<text x="60" y="148">5</text>
<text x="60" y="149.2">6</text>
<text x="60" y="146.8">4</text>
<text x="104.9" y="149.1">R398</text>
<text x="112.6" y="149.4">1K</text>
<text x="117.2" y="149.2">[5]</text>
<text x="123.2" y="149.8">BAT_ON</text>
<text x="16.6" y="153.5">P353</text>
<text x="21.5" y="153">1</text>
<text x="56.5" y="152.1" transform="rotate(-90 56.5 152.1)">7</text>
<text x="80.9" y="153.4">C399</text>
<text x="80.9" y="154.5">22uF</text>
<text x="86" y="152.5">C398</text>
<text x="86" y="155.9">33pF</text>
<text x="104.9" y="152.8">R397</text>
<text x="112.7" y="153.1">16.9K</text>
<text x="121.9" y="153.7">VBATREF</text>
<text x="71.7" y="158.8" transform="rotate(-90 71.7 158.8)">T399</text>
<text x="73.5" y="158.9" transform="rotate(-90 73.5 158.9)">D350</text>
<text x="89.7" y="160.4">T351</text>
<text x="95.9" y="160.4">T352</text>
<text x="73.9" y="166.7">R399</text>
<text x="83" y="166.5">0R</text>
<text x="98.7" y="169.1">H355</text>
<text x="106.7" y="171.6">[5]</text>
<text x="106.7" y="170.3">[5]</text>
<text x="112.5" y="172.2">CS_N</text>
<text x="112.5" y="170.9">CS_P</text>
<text x="108.9" y="190.3">COMPANY:</text>
</g>
</svg>
